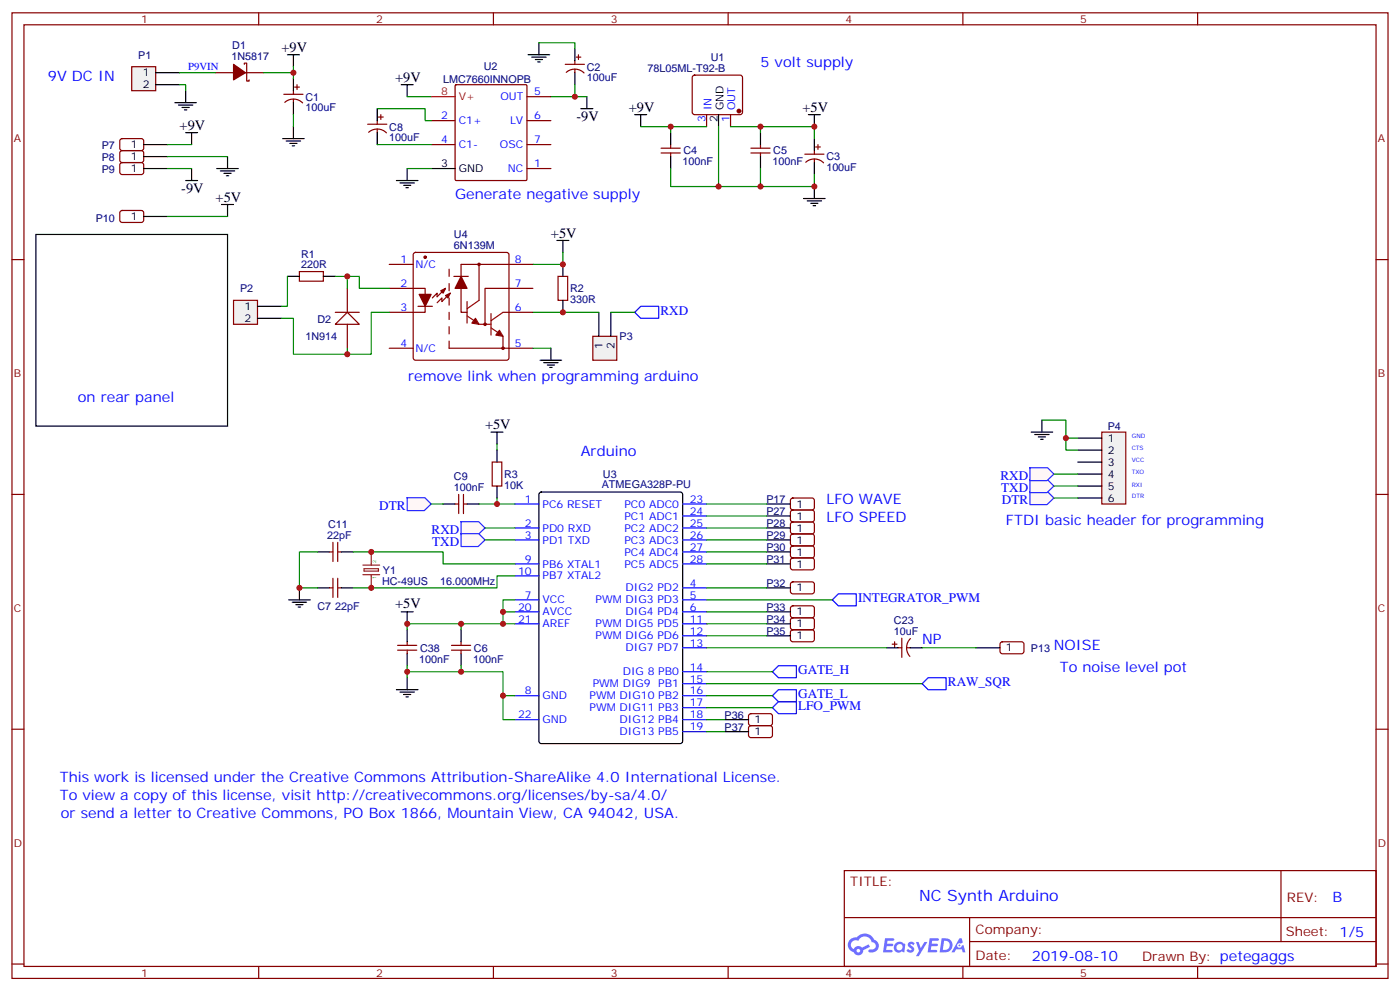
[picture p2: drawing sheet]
<svg xmlns="http://www.w3.org/2000/svg" width="412mm" height="292mm" viewBox="0 0 412 292" stroke-linecap="round" stroke-linejoin="round" font-family="sans-serif">
<path d="M10.6 69h56.4v56.5h-56.4z" fill="none" stroke="#000" stroke-width=".35"/>
<g fill="none" stroke="#870000" stroke-width=".35">
<path d="M3.5 3.8h405.4v284.3h-405.4zM7.1 7.3h398.2v277.3h-398.2zM76.2 3.8v3.5M145.3 3.8v3.5M214.5 3.8v3.5M283.6 3.8v3.5M352.8 3.8v3.5M3.5 76.4h3.6M405.3 76.4h3.6M3.5 145.6h3.6M405.3 145.6h3.6M3.5 214.7h3.6"/>
<path d="M405.3 214.7h3.6M248.7 256.4h156.6v28.2h-156.6zM377.3 256.4v20.9M248.7 270.2h156.5M285.6 277.3h119.6M285.6 270.2v14.1M3.5 283.9h3.6M76.2 284.6v3.5M145.3 284.6v3.5M214.5 284.6v3.5M283.6 284.6v3.5M352.8 284.6v3.5"/>
<path d="M405.3 283.9h3.6"/>
</g>
<g fill="#5487ff">
<path d="M267.7 277.5a1.22 1.22 0 0 1 1.7 .3l-.4 .6a.47 .47 0 0 0-.3-.4 .47 .47 0 0 0-.5 .2l.1 .2a1.14 1.14 0 0 1 .8 1.7 1.14 1.14 0 0 1-1.9 0l-.2-.2 .5-.5 .7 .4a.29 .29 0 0 0 .3-.2 .29 .29 0 0 0-.2-.4 1.04 1.04 0 0 1-.6-1.7z"/>
<path d="M260.7 276.3h2.4l.3 .2-.2 .5h-1.8l-.1 .9h1.5l.3 .4-.3 .3h-1.6l-.2 1.1 1.7 .1 .2 .3-.2 .3h-2.6z"/>
<path d="M273.8 276.3h2.4l.3 .2-.1 .5h-1.8l-.2 .9h1.6l.3 .4-.4 .3h-1.6l-.1 1.1 1.7 .1 .2 .3-.2 .3h-2.6z"/>
<path d="M282.6 276.3h.7l.3 1.2-.6 .4a.69 .69 0 0 0-1 .2 .69 .69 0 0 0 .4 1 .69 .69 0 0 0 .9-.6l.5-.3 .6 2.2h-.8l-.2-.8h-1.8l-.5 .8h-.8z"/>
<path d="M269.8 277.4h.8l.6 1.8 1.1-1.8h.9l-2.6 4.2h-.8l.9-1.6z"/>
<path d="M277.4 276.3l-.6 4.1h1.3a2.11 2.11 0 0 0 2.5-2.1 2.11 2.11 0 0 0-2.5-2zM278.1 277a1.39 1.39 0 0 1 1.7 1.4 1.39 1.39 0 0 1-1.8 1.3h-.3z"/>
<path d="M263.7 277.9a1.54 1.54 0 0 0-.1 2.2 1.54 1.54 0 0 0 2.2 .1l.6 .2 .3-2.3-.2-.2h-.4a1.49 1.49 0 0 0-2.4 0zM264 278.9a.94 .94 0 0 1 1.8 0 .94 .94 0 0 1-1.8 0z"/>
<path d="M250.4 276.7a2.18 2.18 0 0 0 1.1 3.7 1.44 1.44 0 0 0 1.6 .9 1.44 1.44 0 0 0 1.2-1.5l2-1-.5-.7-1.9 .9a1.47 1.47 0 0 0-2.4 .5 1.39 1.39 0 0 1-.7-2 1.39 1.39 0 0 1 2-.4 2.12 2.12 0 0 1 2.2-1.3 2.12 2.12 0 0 1 1.9 1.7 1.14 1.14 0 0 1 1.1 1.4 1.14 1.14 0 0 1-1.7 .7 .43 .43 0 0 0-.5 .4 .43 .43 0 0 0 .4 .5 1.98 1.98 0 0 0 2.5-1.3 1.98 1.98 0 0 0-1.2-2.5 3.1 3.1 0 0 0-5.3-.7l-.9 .1zM252.3 280a.55 .55 0 0 1 1.1 0 .55 .55 0 0 1-1.1 0z"/>
<circle cx="282.6" cy="278.4" r=".26"/>
</g>
<path d="M38.8 19.6h7.1v7.1h-7.1z" fill="#f0f0f0" stroke="#870000" stroke-width=".35"/>
<path d="M45.9 21.4h7M45.9 24.9h7M127 49.6h7.1" fill="none" stroke="#000" stroke-width=".35"/>
<g fill="none" stroke="#870000" stroke-width=".35">
<path d="M72 18.9v-.3h.7v5.3h.7v-.4M63.5 21.4h5.3M72.3 21.4h5.3M127 35.5h7.1M134.1 25.1l.3-.2h20.5l.3 .2v27.7l-.2 .3-20.6 .1-.3-.2zM155.2 35.5h7.1M155.2 28.5h7.1M127 42.6h7.1M155.2 49.6h7.1M155.2 42.6h7.1M114.7 77.9h7M121.9 74.5l.5-.2h26.8l.5 .2 .2 .5v30.4l-.2 .5-.5 .2h-26.8l-.5-.3-.2-.4v-30.4z"/>
<path d="M141.1 77.9v10.5M157 77.9h-21.2v14.1h1.8M98.8 92h7M114.7 84.9h10.5v7.1h-10.5M123.1 90.2h4.3M131.2 84.9l-2.4 2.5v-1.1l-1.4 1.4M132.6 86.3l-2.4 2.5v-1.1l-1.4 1.4M133.7 81.4h4.2M148.2 99v3.6h-15.9M148.2 92h8.8M157 84.9h-14.1v10.6M114.7 102.6h7"/>
<path d="M148.2 102.6h8.8"/>
<circle cx="141.1" cy="77.9" r=".35"/>
<circle cx="142.9" cy="95.5" r=".35"/>
<circle cx="148.2" cy="102.6" r=".35"/>
</g>
<g fill="#870000" stroke="#870000" stroke-width=".35">
<path d="M68.8 18.9l3.5 2.5-3.5 2.1z"/>
<path d="M123.5 86.7h3.5l-1.8 3.5z"/>
<path d="M131.2 87l1.4-.7-.7 1.4z"/>
<path d="M129.8 85.6l1.4-.7-.7 1.4z"/>
<path d="M135.8 81.4l1.8 3.5h-3.5z"/>
<circle cx="125.2" cy="75.7" r=".35"/>
</g>
<path d="M127 28.5h7.1" fill="none" stroke="#f00" stroke-width=".35"/>
<path d="M137.6 88.8v6.3M137.6 93l2.1 1.4M141.1 88.4l-3.5 2.5M141.1 95.5h3.5M144.6 96.6l2.2 1.4M144.6 92.3v6.4M148.2 92l-3.6 2.4" fill="none" stroke="#a10000" stroke-width=".35"/>
<path d="M132.3 102.6v-24.7" fill="none" stroke="#870000" stroke-width=".35" stroke-dasharray="2.1 2.1"/>
<g fill="#a10000" stroke="#a10000" stroke-width=".35">
<path d="M140.1 93.7l1 1.8-2.1-.4z"/>
<path d="M147.1 97.3l1.1 1.7-2.2-.3z"/>
</g>
<path d="M98.8 95.5l3.5-3.5 3.5 3.5z" fill="#fff" stroke="#870000" stroke-width=".35"/>
<path d="M102.3 84.9v7.1M102.3 95.5v7.1" fill="none" stroke="#870000" stroke-width=".35"/>
<path d="M68.8 88.4h7v7.1h-7z" fill="#f0f0f0" stroke="#870000" stroke-width=".35"/>
<path d="M75.8 90.2h7.1M75.8 93.7h7.1" fill="none" stroke="#000" stroke-width=".35"/>
<path d="M174.6 99h7.1v7.1h-7.1z" fill="#f0f0f0" stroke="#870000" stroke-width=".35"/>
<g fill="none" stroke="#000" stroke-width=".35">
<path d="M169.3 14.4v3.5M86.4 23.2v3.5M86.4 30.2v3.6M111.1 32v3.5M111.1 39.1v3.5M169.3 21.4v3.5M197.6 39.1v3.5M211.7 33.8v3.5M224 39.1v3.5M197.6 46.1v3.5M224 46.1v3.5M239.9 40.8v3.5"/>
<path d="M239.9 47.9v3.5M176.4 92v7M179.9 92v7"/>
</g>
<g fill="none" stroke="#870000" stroke-width=".35">
<path d="M166.5 18.9h5.7M169.3 17.9v1M169.7 16.8h1.4M170.4 16.1v1.4M83.6 27.8h5.7M83.9 30.1a3.8 3.8 0 0 1 5.2 .2M86.4 26.7v1.1M86.4 29.2v1M86.8 25.6h1.4M87.5 24.9v1.5M108.3 36.6h5.6M108.6 39a3.8 3.8 0 0 1 5.2 .1"/>
<path d="M111.1 35.5v1.1M111.1 38v1.1M111.5 34.5h1.4M112.2 33.8v1.4M166.8 21.3a3.8 3.8 0 0 1 5.2 .2M169.3 20.4v1M204.1 22.3l.5-.2h13.4l.5 .2 .2 .5v10.3l-.2 .5-.5 .2h-13.4l-.5-.3-.2-.4v-10.3zM208.1 33.8v3.5M215.2 33.8v3.5M194.7 43.6h5.7M194.7 45h5.7M197.6 42.6v1"/>
<path d="M197.6 45v1.1M221.2 43.6h5.6M221.2 45h5.6M224 42.6v1M224 45v1.1M237.1 45.4h5.6M237.4 47.8a3.8 3.8 0 0 1 5.2 .2M239.9 44.3v1.1M239.9 46.8v1.1M240.2 43.3h1.5M240.9 42.6v1.4"/>
</g>
<circle cx="217.7" cy="32.7" r=".53" fill="#870000" stroke="#870000" stroke-width=".35"/>
<path d="M159 145.1l.5-.2h40.9l.6 .4 .1 73-.5 .6-41.1 .1-.7-.5-.1-72.9z" fill="#fff" stroke="#000" stroke-width=".35"/>
<g fill="none" stroke="#00f" stroke-width=".35">
<path d="M151.7 148.4h7M151.7 155.5h7M151.7 159h7M201.1 148.4h7M201.1 155.5h7M201.1 159h7M201.1 151.9h7M151.7 176.6h7M151.7 166.1h7M151.7 169.6h7M201.1 173.1h7M201.1 176.6h7"/>
<path d="M201.1 166.1h7M201.1 162.5h7M151.7 180.2h7M151.7 183.7h7M201.1 180.2h7M201.1 183.7h7M201.1 187.2h7M201.1 190.7h7M201.1 197.8h7M151.7 204.9h7M151.7 211.9h7M201.1 204.9h7"/>
<path d="M201.1 201.3h7M201.1 208.4h7M201.1 211.9h7M201.1 215.4h7"/>
</g>
<path d="M98.1 159.7v5.6M99.5 159.7v5.6M97 162.5h1.1M97 173.1h1.1M98.1 170.3v5.6M99.5 170.3v5.6M99.5 162.5h1M99.5 173.1h1M133 190h5.6M133 191.5h5.6M135.8 189v1M135.8 191.5v1" fill="none" stroke="#870000" stroke-width=".35"/>
<path d="M93.5 162.5h3.5M93.5 173.1h3.5M100.5 162.5h3.6M100.5 173.1h3.6M135.8 185.5v3.5M135.8 192.5v3.5" fill="none" stroke="#000" stroke-width=".35"/>
<path d="M106.9 166.4h4.9M106.9 169.2h4.9M107.2 167.5h4.3v.7h-4.3zM109.4 162.5v3.9M109.4 169.2v3.9" fill="none" stroke="#8c2424" stroke-width=".35"/>
<path d="M324.6 127.2h7v21.2h-7z" fill="#f0f0f0" stroke="#870000" stroke-width=".35"/>
<g fill="none" stroke="#000" stroke-width=".35">
<path d="M84.7 16.1h3.5M86.4 16.1v3.5M155.6 16.1h6.3M156.6 16.8h4.3M157.7 17.5h2.1M158.4 18.2h.7M158.7 12.6v3.5M51.5 30.2h6.4M52.6 30.9h4.2M53.6 31.6h2.1M54.3 32.3h.7M54.7 26.7v3.5"/>
<path d="M86.4 37.3v3.5M118.2 24.9h3.5M119.9 24.9v3.6M171.1 32h3.5M172.9 28.5v3.5M187 33.8h3.5M188.7 33.8v3.5M238.1 33.8h3.6M239.9 33.8v3.5M42.3 42.6h7.1M42.3 46.1h7.1M42.3 49.6h7.1"/>
<path d="M83.3 40.8h6.3M84.3 41.5h4.2M85.4 42.2h2.1M86.1 42.9h.7M116.8 53.2h6.3M117.8 53.9h4.3M118.9 54.6h2.1M119.6 55.3h.7M119.9 49.6v3.6M236.7 58.5h6.4M237.8 59.2h4.2M238.8 59.9h2.1"/>
<path d="M239.9 54.9v3.6M42.3 63.7h7.1M164 70.8h3.6M165.8 70.8v3.5M165.8 77.9v3.5M239.5 60.6h.7M84.7 81.4h3.5M95.2 81.4h3.6M165.8 88.4v3.6M159.1 106.1h6.4M160.2 106.8h4.2M161.2 107.5h2.1"/>
<path d="M161.9 108.2h.7M162.3 102.6v3.5M144.6 127.2h3.6M146.4 127.2v3.6M146.4 132.5v3.6M317.5 129h7.1M317.5 132.5h7.1M317.5 136.1h7.1M317.5 139.6h7.1M130.5 148.4h3.6M137.6 148.4h3.5M146.4 143.1v3.5"/>
<path d="M225.8 148.4h7M225.8 151.9h7M225.8 155.5h7M225.8 159h7M317.5 143.1h7.1M317.5 146.6h7.1M85 176.6h6.4M86.1 177.3h4.2M87.1 178h2.2M87.8 178.8h.7M88.2 173.1v3.5M225.8 162.5h7"/>
<path d="M225.8 166.1h7M225.8 173.1h7M118.2 180.2h3.5M119.9 180.2v3.5M119.9 185.5v3.5M119.9 192.5v3.5M119.9 199.6v3.5M225.8 180.2h7M225.8 183.7h7M225.8 187.2h7M261.1 190.7h3.5M268.1 190.7h3.5"/>
<path d="M287.5 190.7h7.1M116.8 203.1h6.3M117.8 203.8h4.3M118.9 204.5h2.1M119.6 205.2h.7M213.4 211.9h7.1M213.4 215.4h7.1"/>
</g>
<g fill="none" stroke="#870000" stroke-width=".35">
<path d="M35.5 41l.5-.2 5.9 .1 .4 .6v2.4l-.7 .4h-5.9l-.4-.7v-2.1zM35.5 44.6l.5-.3 5.9 .1 .4 .6v2.4l-.7 .5-5.9-.1-.4-.6v-2.2zM35.5 48.1l.5-.2h5.9l.4 .7v2.4l-.7 .4-5.9-.1-.4-.6v-2.1zM35.5 62.2l.5-.2h5.9l.4 .7v2.4l-.7 .4-5.9-.1-.4-.6v-2.1zM88.2 80h7v2.8h-7zM164.4 81.4h2.8v7h-2.8zM145 136.1h2.8v7h-2.8zM134.1 148.4h1M135.1 145.6v5.6M136.5 145.6v5.6M136.5 148.4h1.1M233.1 146.9l.4-.3 6 .1 .4 .7-.1 2.3-.6 .5-5.9-.1-.5-.6v-2.1z"/>
<path d="M233.1 150.4l.4-.2h6l.4 .7-.1 2.4-.6 .4-5.9-.1-.5-.6v-2.1zM233.1 153.9l.4-.2 6 .1 .4 .6-.1 2.4-.6 .4h-5.9l-.5-.7v-2.1zM233.1 157.4l.4-.2 6 .1 .4 .6-.1 2.4-.6 .5-5.9-.1-.5-.6v-2.2zM233.1 161l.4-.2h6l.4 .7-.1 2.4-.6 .4-5.9-.1-.5-.6v-2.1zM233.1 164.5l.4-.2h6l.4 .7-.1 2.4-.6 .4h-5.9l-.5-.7v-2.1zM233.1 171.6l.4-.3 6 .1 .4 .6-.1 2.4-.6 .5-5.9-.1-.5-.6v-2.2zM233.1 178.6l.4-.2 6 .1 .4 .6-.1 2.4-.6 .4h-5.9l-.5-.7v-2.1zM117.1 190h5.7M117.1 191.5h5.7M119.9 189v1M119.9 191.5v1M233.1 182.1l.4-.2 6 .1 .4 .6-.1 2.4-.6 .5-5.9-.1-.5-.7v-2.1z"/>
<path d="M233.1 185.7l.4-.2h6l.4 .7-.1 2.4-.6 .4-5.9-.1-.5-.6v-2.1zM262.8 189.7h1.4M263.5 189v1.4M264.6 190.7h1M265.6 187.9v5.7M267.1 190.7h1M268.2 188a3.8 3.8 0 0 0-.2 5.3M294.8 189.2l.5-.2h5.9l.4 .7v2.4l-.7 .4-5.9-.1-.4-.6v-2.1zM220.7 210.4l.5-.3 5.9 .1 .4 .7v2.3l-.7 .5-5.9-.1-.4-.6v-2.1zM220.7 213.9l.5-.2h5.9l.4 .7v2.4l-.7 .4-5.9-.1-.4-.6v-2.1z"/>
</g>
<path d="M187 92l1.7-1.8h5.3v3.5h-5.3z" fill="none" stroke="#00f" stroke-width=".35"/>
<g fill="#fff7f7" stroke="#420aff" stroke-width=".35">
<path d="M303.3 144.8h5.3l1.8 1.8-2 2h-5z"/>
<path d="M303.3 141.3h5.3l1.8 1.8-2 2h-5z"/>
<path d="M303.3 137.7h5.3l1.8 1.9-2 1.9h-5z"/>
</g>
<path d="M303.7 127.2h6.4M304.8 128h4.2M305.9 128.7h2.1M306.6 129.4h.7M306.9 123.7v3.5" fill="none" stroke="#000" stroke-width=".35"/>
<g fill="#fff7f7" stroke="#420aff" stroke-width=".35">
<path d="M135.7 153.6h5.3l1.9 1.9-2.1 1.9h-5z"/>
<path d="M135.7 157.1h5.3l1.9 1.9-2.1 1.9h-5z"/>
<path d="M119.9 146.6h5.2l1.9 1.8-2 2h-5.1z"/>
</g>
<path d="M245.2 176.6l1.7-1.7h5.3v3.5h-5.3zM227.5 197.8l1.8-1.8h5.3v3.6h-5.3zM227.5 204.9l1.8-1.8h5.3v3.5h-5.3zM227.5 208.4l1.8-1.8h5.3v3.5h-5.3zM271.6 201.3l1.8-1.7h5.3v3.5h-5.3z" fill="none" stroke="#00f" stroke-width=".35"/>
<path d="M54.7 39.1h3.5M56.4 39.1v3.5M54.7 53.2h3.5M56.4 49.6v3.6M63.9 49.6h6.3M64.9 50.3h4.2M66 51h2.1M66.7 51.8h.7M67 46.1v3.5M65.3 60.2h3.5M67 60.2v3.5" fill="none" stroke="#000" stroke-width=".35"/>
<g fill="none" stroke="#008700" stroke-width=".35">
<path d="M86.4 19.6v3.6M158.7 12.6h10.6v1.8M52.9 24.9h1.8v1.8M52.9 21.4h10.6M77.6 21.4h8.8M86.4 33.8v3.5M111.1 32h14.1v3.5h1.8M119.9 28.5h7.1M162.3 28.5h10.6M169.3 24.9v3.6M188.7 37.3h19.4M197.6 37.3v1.8"/>
<path d="M211.7 37.3v17.6h28.2v-3.5M215.2 37.3h24.7v3.5M224 37.3v1.8M49.4 49.6h7M49.4 42.6h7M49.4 46.1h17.6M111.1 42.6h15.9M119.9 49.6h7.1M197.6 49.6v5.3h14.1M224 49.6v5.3M49.4 63.7h17.6M165.8 74.3v3.6h-8.8"/>
<path d="M82.9 93.7h3.5v10.6h15.9M84.7 81.4v8.8h-1.8M98.8 81.4h7v3.5h8.9M102.3 81.4v3.5M114.7 92h-5.3v12.3h-7.1v-1.7M157 92h19.4M179.9 92h7.1M157 102.6h5.3M146.4 130.8v1.7M306.9 123.7h7.1v8.8h3.5M310.4 139.6h7.1M314 129h3.5"/>
<path d="M127 148.4h3.5M141.1 148.4h5.3M142.9 155.5h8.8M142.9 159h8.8M146.4 146.6v1.8h5.3M208.1 148.4h17.7M208.1 155.5h17.7M208.1 159h17.7M208.1 151.9h17.7M310.4 143.1h7.1M310.4 146.6h7.1M93.5 162.5h-5.3v10.6h5.3"/>
<path d="M104.1 162.5h26.4v3.6h21.2M151.7 176.6h-3.5v7.1M151.7 169.6h-5.3v3.5h-42.3M208.1 176.6h37.1M208.1 162.5h17.7M208.1 166.1h17.7M208.1 173.1h17.7M119.9 197.8h28.3v14.1h3.5M119.9 196v3.6M135.8 183.7v1.8M135.8 196v1.8M148.2 180.2h3.5"/>
<path d="M151.7 183.7h-31.8v1.8M208.1 180.2h17.7M208.1 197.8h19.4M208.1 190.7h53M208.1 183.7h17.7M208.1 187.2h17.7M271.6 190.7h15.9M148.2 204.9h3.5M208.1 201.3h63.5M208.1 204.9h19.4M208.1 208.4h19.4M208.1 211.9h5.3"/>
<path d="M208.1 215.4h5.3"/>
</g>
<g fill="#c00">
<circle cx="148.2" cy="204.9" r=".88"/>
<circle cx="119.9" cy="183.7" r=".88"/>
<circle cx="102.3" cy="104.3" r=".88"/>
<circle cx="109.4" cy="173.1" r=".88"/>
<circle cx="135.8" cy="183.7" r=".88"/>
<circle cx="148.2" cy="183.7" r=".88"/>
<circle cx="211.7" cy="54.9" r=".88"/>
<circle cx="239.9" cy="54.9" r=".88"/>
<circle cx="169.3" cy="28.5" r=".88"/>
<circle cx="86.4" cy="21.4" r=".88"/>
<circle cx="102.3" cy="81.4" r=".88"/>
<circle cx="197.6" cy="37.3" r=".88"/>
<circle cx="239.9" cy="37.3" r=".88"/>
<circle cx="224" cy="37.3" r=".88"/>
<circle cx="224" cy="54.9" r=".88"/>
<circle cx="148.2" cy="180.2" r=".88"/>
<circle cx="109.4" cy="162.5" r=".88"/>
<circle cx="88.2" cy="173.1" r=".88"/>
<circle cx="314" cy="129" r=".88"/>
<circle cx="146.4" cy="148.4" r=".88"/>
<circle cx="119.9" cy="197.8" r=".88"/>
<circle cx="135.8" cy="197.8" r=".88"/>
<circle cx="165.8" cy="77.9" r=".88"/>
<circle cx="165.8" cy="92" r=".88"/>
</g>
<text font-size="4.6" fill="#00f" x="270.8" y="265.4">NC Synth Arduino</text>
<g font-size="4.2">
<text x="82.9" y="15.4">+9V</text>
<text x="116.4" y="24.2">+9V</text>
<text x="169.8" y="35.7">-9V</text>
<text x="185.2" y="33.1">+9V</text>
<text x="236.4" y="32.9">+5V</text>
<text x="52.9" y="38.3">+9V</text>
<text x="53.4" y="56.8">-9V</text>
<text x="63.5" y="59.4">+5V</text>
<text x="162.3" y="70">+5V</text>
<text x="142.9" y="126.4">+5V</text>
<text x="116.4" y="179">+5V</text>
</g>
<g font-size="4.2" fill="#00f">
<text x="14.1" y="23.9">9V DC IN</text>
<text x="224" y="19.6">5 volt supply</text>
<text x="134.1" y="58.5">Generate negative supply</text>
<text x="120.2" y="112.1">remove link when programming arduino</text>
<text x="22.9" y="118.4">on rear panel</text>
<text x="171.1" y="134.3">Arduino</text>
<text x="243.4" y="148.4">LFO WAVE</text>
<text x="243.4" y="153.7">LFO SPEED</text>
<text x="296.3" y="154.5">FTDI basic header for programming</text>
<text x="271.6" y="189.7">NP</text>
<text x="310.4" y="191.5">NOISE</text>
<text x="312.2" y="197.8">To noise level pot</text>
<text x="17.6" y="230.3">This work is licensed under the Creative Commons Attribution-ShareAlike 4.0 International License.</text>
<text x="17.6" y="235.5">To view a copy of this license, visit http://creativecommons.org/licenses/by-sa/4.0/</text>
<text x="17.9" y="240.8">or send a letter to Creative Commons, PO Box 1866, Mountain View, CA 94042, USA.</text>
<text x="392.5" y="265.6">B</text>
<text x="304" y="283">2019-08-10</text>
</g>
<g font-size="3.9" fill="#00f">
<text x="194.6" y="92.7">RXD</text>
<text x="294.7" y="141.4">RXD</text>
<text x="294.9" y="144.9">TXD</text>
<text x="295.1" y="148.4">DTR</text>
<text x="111.7" y="150.2">DTR</text>
<text x="127.1" y="157.2">RXD</text>
<text x="127.3" y="160.8">TXD</text>
<text x="252.8" y="177.4">INTEGRATOR_PWM</text>
<text x="235.1" y="198.6">GATE_H</text>
<text x="279.2" y="202.1">RAW_SQR</text>
<text x="235.1" y="205.6">GATE_L</text>
<text x="235.1" y="209.2">LFO_PWM</text>
</g>
<g font-size="3.9" fill="#800">
<text x="250.5" y="260.9">TITLE:</text>
<text x="379.1" y="265.6">REV:</text>
<text x="287.4" y="275.1">Company:</text>
<text x="378.7" y="275.8">Sheet: 1/5</text>
<text x="287.4" y="282.8">Date:</text>
<text x="336.4" y="282.9">Drawn By: petegaggs</text>
</g>
<g font-size="3.2" fill="#800">
<text x="41.6" y="6.8">1</text>
<text x="110.8" y="6.8">2</text>
<text x="179.9" y="6.8">3</text>
<text x="249.1" y="6.8">4</text>
<text x="318.2" y="6.8">5</text>
<text x="4.1" y="41.9">A</text>
<text x="405.9" y="41.9">A</text>
<text x="4.1" y="111">B</text>
<text x="405.9" y="111">B</text>
<text x="4.1" y="180.2">C</text>
<text x="405.9" y="180.2">C</text>
<text x="4.1" y="249.3">D</text>
<text x="405.9" y="249.3">D</text>
<text x="41.6" y="287.6">1</text>
<text x="110.8" y="287.6">2</text>
<text x="179.9" y="287.6">3</text>
<text x="249.1" y="287.6">4</text>
<text x="318.2" y="287.6">5</text>
</g>
<g font-size="3.2" fill="#000080">
<text x="40.7" y="17.3">P1</text>
<text x="68.2" y="17.5">1N5817</text>
<text x="68.4" y="14.3">D1</text>
<text x="209.4" y="17.8">U1</text>
<text x="142.5" y="20.7">U2</text>
<text x="172.9" y="23.9">100uF</text>
<text x="172.9" y="20.8">C2</text>
<text x="190.8" y="21.1">78L05ML-T92-B</text>
<text x="90" y="29.6">C1</text>
<text x="130.5" y="24.4">LMC7660INNOPB</text>
<text x="90" y="32.8">100uF</text>
<text x="114.7" y="41.6">100uF</text>
<text x="114.7" y="38.4">C8</text>
<text x="30" y="43.8">P7</text>
<text x="30" y="47.3">P8</text>
<text x="201.3" y="45.5">C4</text>
<text x="227.8" y="45.5">C5</text>
<text x="243.4" y="47.3">C3</text>
<text x="30" y="50.8">P9</text>
<text x="201.1" y="48.7">100nF</text>
<text x="227.5" y="48.7">100nF</text>
<text x="243.4" y="50.4">100uF</text>
<text x="28.2" y="65.4">P10</text>
<text x="133.7" y="70.1">U4</text>
<text x="88.7" y="75.8">R1</text>
<text x="133.7" y="73.3">6N139M</text>
<text x="88.7" y="78.9">220R</text>
<text x="70.7" y="86.1">P2</text>
<text x="167.9" y="89.2">330R</text>
<text x="167.9" y="86.1">R2</text>
<text x="93.5" y="95">D2</text>
<text x="90" y="100.3">1N914</text>
<text x="182.5" y="100.2">P3</text>
<text x="326.3" y="126.7">P4</text>
<text x="133.7" y="141.4">C9</text>
<text x="148.5" y="143.9">10K</text>
<text x="148.5" y="140.8">R3</text>
<text x="177.3" y="143.8">ATMEGA328P-PU</text>
<text x="177.6" y="140.7">U3</text>
<text x="133.7" y="144.5">100nF</text>
<text x="225.8" y="148.2">P17</text>
<text x="96.6" y="155.4">C11</text>
<text x="225.8" y="151.7">P27</text>
<text x="225.8" y="155.3">P28</text>
<text x="96.4" y="158.6">22pF</text>
<text x="225.8" y="158.8">P29</text>
<text x="225.8" y="162.3">P30</text>
<text x="225.8" y="165.8">P31</text>
<text x="112.5" y="172.2">HC-49US</text>
<text x="112.8" y="168.9">Y1</text>
<text x="129.6" y="172.2">16.000MHz</text>
<text x="225.8" y="172.9">P32</text>
<text x="93.5" y="179.6">C7</text>
<text x="98.8" y="179.6">22pF</text>
<text x="225.8" y="180">P33</text>
<text x="225.8" y="183.5">P34</text>
<text x="263.3" y="183.8">C23</text>
<text x="123.7" y="191.9">C38</text>
<text x="139.6" y="191.9">C6</text>
<text x="225.8" y="187">P35</text>
<text x="263.3" y="186.9">10uF</text>
<text x="123.5" y="195.1">100nF</text>
<text x="139.3" y="195.1">100nF</text>
<text x="303.7" y="192.1">P13</text>
<text x="213.4" y="211.7">P36</text>
<text x="213.4" y="215.2">P37</text>
</g>
<g font-size="3.2">
<text x="42.1" y="22.5">1</text>
<text x="42.1" y="26">2</text>
<text x="211.3" y="36" transform="rotate(-90 211.3 36)">2</text>
<text x="213.1" y="32.5" transform="rotate(-90 213.1 32.5)">GND</text>
<text x="38.6" y="43.6">1</text>
<text x="38.6" y="47.2">1</text>
<text x="38.6" y="50.7">1</text>
<text x="129.9" y="49.3">3</text>
<text x="135.1" y="50.7">GND</text>
<text x="38.6" y="64.8">1</text>
<text x="72.1" y="91.3">1</text>
<text x="72.1" y="94.8">2</text>
<text x="177.4" y="102.8" transform="rotate(-90 177.4 102.8)">1</text>
<text x="181" y="102.8" transform="rotate(-90 181 102.8)">2</text>
<text x="326.3" y="130.1">1</text>
<text x="326.3" y="133.6">2</text>
<text x="326.3" y="137.1">3</text>
<text x="326.3" y="140.7">4</text>
<text x="234.6" y="149.5">1</text>
<text x="326.3" y="144.2">5</text>
<text x="326.3" y="147.7">6</text>
<text x="234.6" y="153">1</text>
<text x="234.6" y="156.5">1</text>
<text x="234.6" y="160.1">1</text>
<text x="234.6" y="163.6">1</text>
<text x="234.6" y="167.1">1</text>
<text x="234.6" y="174.2">1</text>
<text x="234.6" y="181.2">1</text>
<text x="234.6" y="184.7">1</text>
<text x="234.6" y="188.3">1</text>
<text x="296.3" y="191.8">1</text>
<text x="222.2" y="213">1</text>
<text x="222.2" y="216.5">1</text>
</g>
<g font-size="3.2" fill="#00f">
<text x="55.4" y="20.5">P9VIN</text>
<text x="147.4" y="29.5">OUT</text>
<text x="157.3" y="28.1">5</text>
<text x="129.9" y="35.2">2</text>
<text x="157.3" y="35.2">6</text>
<text x="207.8" y="36" transform="rotate(-90 207.8 36)">3</text>
<text x="209.5" y="32.5" transform="rotate(-90 209.5 32.5)">IN</text>
<text x="214.8" y="36" transform="rotate(-90 214.8 36)">1</text>
<text x="216.6" y="32.5" transform="rotate(-90 216.6 32.5)">OUT</text>
<text x="135.1" y="36.6">C1+</text>
<text x="150.2" y="36.6">LV</text>
<text x="129.9" y="42.2">4</text>
<text x="135.1" y="43.6">C1-</text>
<text x="147.3" y="43.6">OSC</text>
<text x="157.3" y="42.2">7</text>
<text x="149.6" y="50.7">NC</text>
<text x="157.3" y="49.3">1</text>
<text x="117.9" y="77.5">1</text>
<text x="151.7" y="77.5">8</text>
<text x="122.4" y="78.9">N/C</text>
<text x="117.9" y="84.6">2</text>
<text x="151.7" y="84.6">7</text>
<text x="117.9" y="91.6">3</text>
<text x="151.7" y="91.6">6</text>
<text x="117.9" y="102.2">4</text>
<text x="122.4" y="103.6">N/C</text>
<text x="151.7" y="102.2">5</text>
<text x="154.6" y="148.1">1</text>
<text x="159.8" y="149.5">PC6 RESET</text>
<text x="183.9" y="149.5">PC0 ADC0</text>
<text x="203.2" y="148.1">23</text>
<text x="154.6" y="155.1">2</text>
<text x="183.9" y="153">PC1 ADC1</text>
<text x="203.2" y="151.6">24</text>
<text x="203.2" y="155.1">25</text>
<text x="154.6" y="158.6">3</text>
<text x="159.8" y="156.5">PD0 RXD</text>
<text x="159.8" y="160.1">PD1 TXD</text>
<text x="183.9" y="156.5">PC2 ADC2</text>
<text x="183.9" y="160.1">PC3 ADC3</text>
<text x="203.2" y="158.6">26</text>
<text x="154.6" y="165.7">9</text>
<text x="159.8" y="167.1">PB6 XTAL1</text>
<text x="183.9" y="163.6">PC4 ADC4</text>
<text x="183.9" y="167.1">PC5 ADC5</text>
<text x="203.2" y="162.2">27</text>
<text x="203.2" y="165.7">28</text>
<text x="152.6" y="169.2">10</text>
<text x="159.8" y="170.6">PB7 XTAL2</text>
<text x="203.2" y="172.8">4</text>
<text x="152.6" y="179.8">20</text>
<text x="154.6" y="176.3">7</text>
<text x="159.8" y="177.7">VCC</text>
<text x="175.4" y="177.7">PWM DIG3 PD3</text>
<text x="184.3" y="174.2">DIG2 PD2</text>
<text x="203.2" y="176.3">5</text>
<text x="203.2" y="179.8">6</text>
<text x="152.6" y="183.3">21</text>
<text x="159.8" y="181.2">AVCC</text>
<text x="159.8" y="184.7">AREF</text>
<text x="175.4" y="184.7">PWM DIG5 PD5</text>
<text x="184.3" y="181.2">DIG4 PD4</text>
<text x="203.2" y="183.3">11</text>
<text x="175.4" y="188.3">PWM DIG6 PD6</text>
<text x="184.3" y="191.8">DIG7 PD7</text>
<text x="203.2" y="186.9">12</text>
<text x="203.2" y="190.4">13</text>
<text x="203.2" y="197.4">14</text>
<text x="174.6" y="202.4">PWM DIG9</text>
<text x="183.4" y="198.9">DIG 8 PB0</text>
<text x="193.9" y="202.4">PB1</text>
<text x="203.2" y="201">15</text>
<text x="154.6" y="204.5">8</text>
<text x="159.8" y="205.9">GND</text>
<text x="173.7" y="205.9">PWM DIG10 PB2</text>
<text x="173.7" y="209.4">PWM DIG11 PB3</text>
<text x="203.2" y="204.5">16</text>
<text x="203.2" y="208">17</text>
<text x="152.6" y="211.6">22</text>
<text x="159.8" y="213">GND</text>
<text x="182.5" y="213">DIG12 PB4</text>
<text x="203.2" y="211.6">18</text>
<text x="203.2" y="215.1">19</text>
<text x="182.5" y="216.5">DIG13 PB5</text>
</g>
<g font-size="3.2" fill="#f00">
<text x="129.9" y="28.1">8</text>
<text x="135.1" y="29.5">V+</text>
</g>
<g font-size="1.8" fill="#00f">
<text x="333.4" y="129.1">GND</text>
<text x="333.4" y="132.5">CTS</text>
<text x="333.4" y="136.1">VCC</text>
<text x="333.4" y="143.3">RXI</text>
<text x="333.4" y="139.6">TXO</text>
<text x="333.4" y="146.6">DTR</text>
</g>
<g font-size="1.4" fill="#238d23">
<text x="110.8" y="165.7" transform="rotate(-90 110.8 165.7)">2</text>
<text x="110.8" y="170.6" transform="rotate(-90 110.8 170.6)">1</text>
</g>
</svg>
